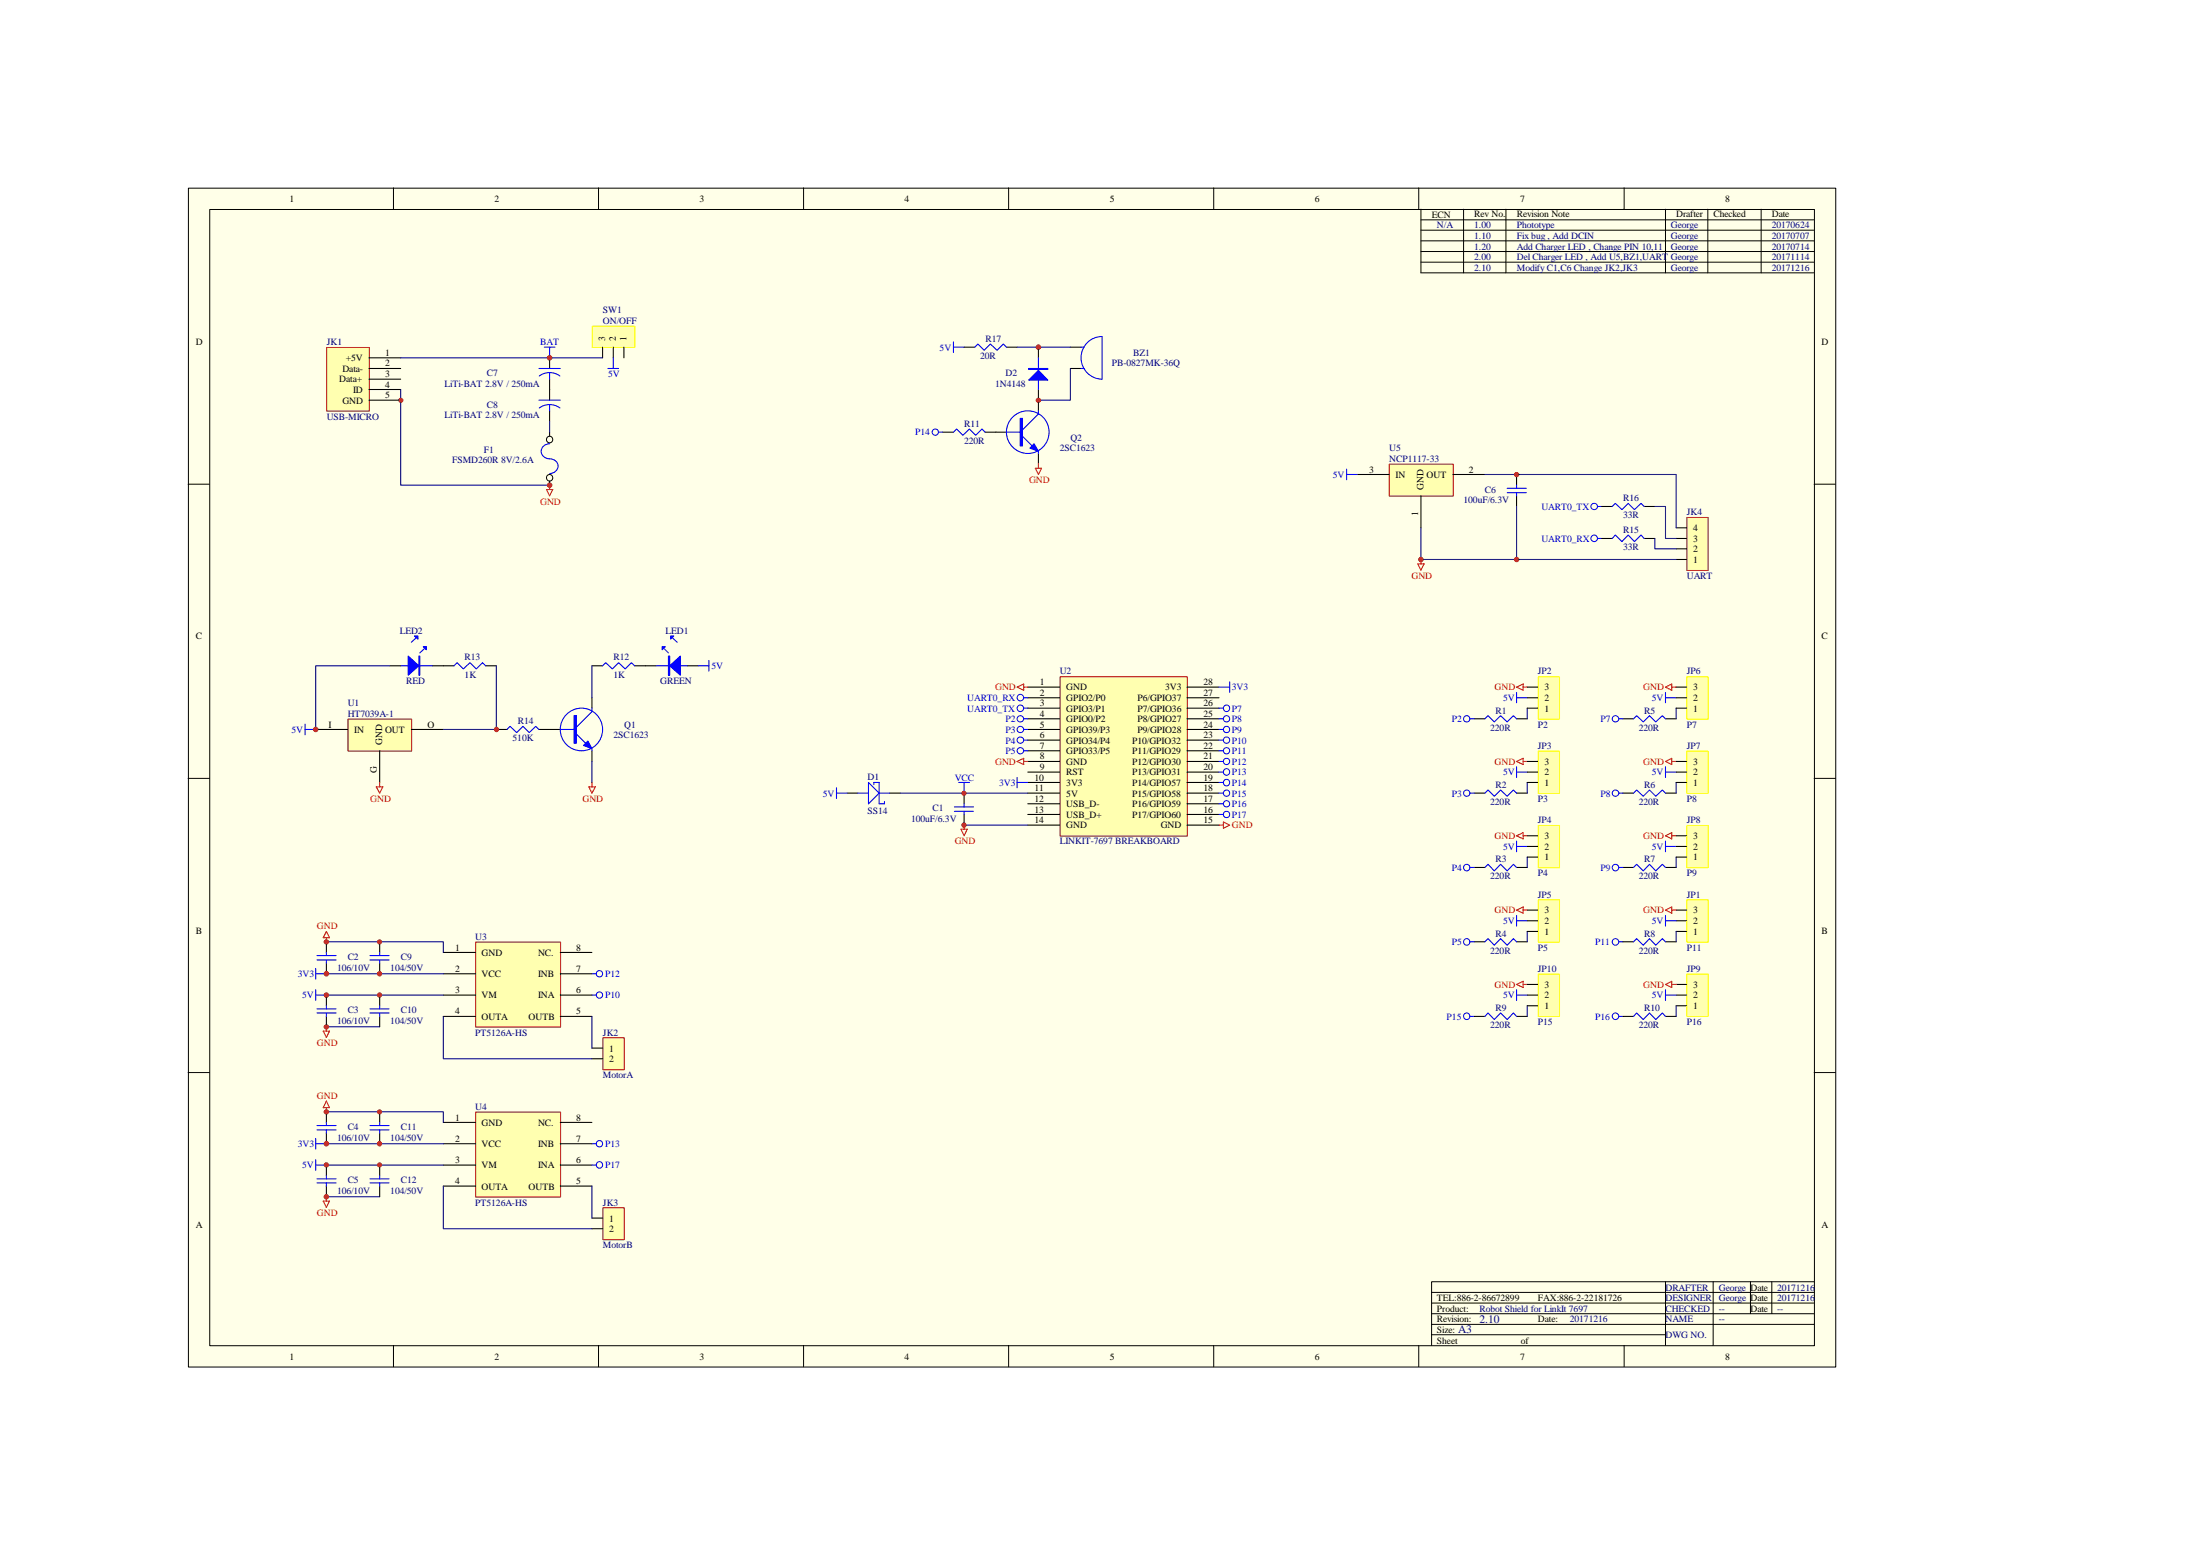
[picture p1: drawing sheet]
<svg xmlns="http://www.w3.org/2000/svg" width="297mm" height="210mm" viewBox="0 0 297 210" stroke-linecap="round" stroke-linejoin="round" font-family="sans-serif">
<path d="M25.4 25.4h222.5v159.1h-222.5z" fill="#ffffe8"/>
<g fill="none" stroke="#000" stroke-width=".14">
<path d="M25.4 25.4h222.5v159.1h-222.5zM28.3 28.3h216.7v153.4h-216.7zM53.1 25.4v2.8M80.8 25.4v2.8M108.5 25.4v2.8M136.2 25.4v2.8M163.9 25.4v2.8M191.6 25.4v2.8M191.9 34h53M191.9 32.5h53M191.9 31.1h53M191.9 29.7h53"/>
<path d="M191.9 28.2v8.6h53M191.9 35.4h53M197.6 28.2v8.6M203.3 28.2v8.6M219.3 25.4v2.8M224.9 28.2v8.6M230.6 28.2v8.6M237.8 28.2v8.6M25.4 65.4h2.9M244.9 65.4h2.9M25.4 105.1h2.9M244.9 105.1h2.9"/>
<path d="M25.4 144.8h2.9M244.9 144.8h2.9M193.3 177.3h31.6v1.5h20M193.3 178.8h31.6v2.8M193.3 174.5h51.6M193.3 175.9h51.6M224.9 173v4.3h11.4M231.3 173v8.6M236.3 173v4.3h8.6M239.2 173v4.3M244.9 173h-51.6v8.6M53.1 181.6v2.9"/>
<path d="M80.8 181.6v2.9M108.5 181.6v2.9M136.2 181.6v2.9M163.9 181.6v2.9M191.6 181.6v2.9M193.3 180.2h31.6M219.3 181.6v2.9"/>
</g>
<path d="M44.2 46.9h5.7v8.6h-5.7z" fill="#ffffb0"/>
<path d="M44.1 46.9h5.8v8.6h-5.8z" fill="none" stroke="#800000" stroke-width=".14"/>
<path d="M49.8 48.3h4.3M49.8 49.7h4.3M49.8 51.2h4.3M49.8 52.6h4.3M49.8 54h4.3" fill="none" stroke="#000" stroke-width=".14"/>
<path d="M227.8 121.5h2.8v5.7h-2.8z" fill="#ffffb0"/>
<path d="M227.7 121.5h2.9v5.7h-2.9z" fill="none" stroke="#ff0" stroke-width=".14"/>
<path d="M199 97h1.5M204.8 97h1.4M226.3 125.7h1.4M226.3 124.3h1.4M226.3 122.9h1.4" fill="none" stroke="#000" stroke-width=".14"/>
<path d="M204.8 92.8l.9-.5v.9zM205.7 92.8h.5" fill="none" stroke="#f00" stroke-width=".14"/>
<g fill="none" stroke="#00f" stroke-width=".14">
<path d="M198.5 97h.5M200.5 97l.4-.4 .9 .9 .8-.9 .9 .9 .8-.9 .5 .4M204.8 93.5v1.4M204.8 94.2h1.4"/>
<circle cx="198" cy="97" r=".43"/>
</g>
<path d="M206.2 95.6v1.4" fill="none" stroke="#000080" stroke-width=".14"/>
<path d="M207.7 91.4h2.9v5.7h-2.9z" fill="#ffffb0"/>
<path d="M207.7 91.4h2.9v5.7h-2.9z" fill="none" stroke="#ff0" stroke-width=".14"/>
<path d="M206.2 95.6h1.4M206.2 94.2h1.4M206.2 92.8h1.4M199 107.1h1.5M204.8 107.1h1.4" fill="none" stroke="#000" stroke-width=".14"/>
<path d="M204.8 102.8l.9-.4v.8zM205.7 102.8h.5" fill="none" stroke="#f00" stroke-width=".14"/>
<g fill="none" stroke="#00f" stroke-width=".14">
<path d="M198.5 107.1h.5M200.5 107.1l.4-.5 .9 .9 .8-.9 .9 .9 .8-.9 .5 .5M204.8 103.5v1.4M204.8 104.2h1.4"/>
<circle cx="198" cy="107.1" r=".43"/>
</g>
<path d="M206.2 105.6v1.5" fill="none" stroke="#000080" stroke-width=".14"/>
<path d="M207.7 101.4h2.9v5.7h-2.9z" fill="#ffffb0"/>
<path d="M207.7 101.4h2.9v5.7h-2.9z" fill="none" stroke="#ff0" stroke-width=".14"/>
<path d="M199 117.1h1.5M204.8 117.1h1.4M206.2 105.6h1.4M206.2 104.2h1.4M206.2 102.8h1.4" fill="none" stroke="#000" stroke-width=".14"/>
<path d="M204.8 112.8l.9-.4v.8zM205.7 112.8h.5" fill="none" stroke="#f00" stroke-width=".14"/>
<g fill="none" stroke="#00f" stroke-width=".14">
<path d="M198.5 117.1h.5M200.5 117.1l.4-.4 .9 .9 .8-.9 .9 .9 .8-.9 .5 .4M204.8 113.5v1.5M204.8 114.3h1.4"/>
<circle cx="198" cy="117.1" r=".44"/>
</g>
<path d="M206.2 115.7v1.4" fill="none" stroke="#000080" stroke-width=".14"/>
<path d="M207.7 111.5h2.9v5.6h-2.9z" fill="#ffffb0"/>
<path d="M207.7 111.4h2.9v5.7h-2.9z" fill="none" stroke="#ff0" stroke-width=".14"/>
<path d="M206.2 115.7h1.4M206.2 114.3h1.4M206.2 112.8h1.4M199 127.1h1.5M204.8 127.1h1.4" fill="none" stroke="#000" stroke-width=".14"/>
<path d="M204.8 122.9l.9-.5v.9zM205.7 122.9h.5" fill="none" stroke="#f00" stroke-width=".14"/>
<g fill="none" stroke="#00f" stroke-width=".14">
<path d="M198.5 127.1h.5M200.5 127.1l.4-.4 .9 .9 .8-.9 .9 .9 .8-.9 .5 .4M204.8 123.6v1.4M204.8 124.3h1.4"/>
<circle cx="198" cy="127.1" r=".44"/>
</g>
<path d="M206.2 125.7v1.4" fill="none" stroke="#000080" stroke-width=".14"/>
<path d="M207.7 121.5h2.9v5.7h-2.9z" fill="#ffffb0"/>
<path d="M207.7 121.5h2.9v5.7h-2.9z" fill="none" stroke="#ff0" stroke-width=".14"/>
<path d="M219.1 97h1.5M224.9 97h1.4M206.2 125.7h1.4M206.2 124.3h1.4M206.2 122.9h1.4" fill="none" stroke="#000" stroke-width=".14"/>
<path d="M224.9 92.8l.8-.5v.9zM225.7 92.8h.6" fill="none" stroke="#f00" stroke-width=".14"/>
<g fill="none" stroke="#00f" stroke-width=".14">
<path d="M220.6 97l.4-.4 .9 .9 .8-.9 .9 .9 .8-.9 .5 .4M224.9 93.5v1.4M224.9 94.2h1.4M218.6 127.1h.5"/>
<circle cx="218.1" cy="127.1" r=".44"/>
</g>
<path d="M226.3 95.6v1.4" fill="none" stroke="#000080" stroke-width=".14"/>
<path d="M227.8 91.4h2.8v5.7h-2.8z" fill="#ffffb0"/>
<path d="M227.7 91.4h2.9v5.7h-2.9z" fill="none" stroke="#ff0" stroke-width=".14"/>
<path d="M226.3 95.6h1.4M226.3 94.2h1.4M226.3 92.8h1.4M219.1 107.1h1.5M224.9 107.1h1.4" fill="none" stroke="#000" stroke-width=".14"/>
<path d="M224.9 102.8l.8-.4v.8zM225.7 102.8h.6" fill="none" stroke="#f00" stroke-width=".14"/>
<g fill="none" stroke="#00f" stroke-width=".14">
<path d="M220.6 107.1l.4-.5 .9 .9 .8-.9 .9 .9 .8-.9 .5 .5M224.9 103.5v1.4M224.9 104.2h1.4M79.9 134.3h.6"/>
<circle cx="80.9" cy="134.3" r=".43"/>
</g>
<path d="M226.3 105.6v1.5" fill="none" stroke="#000080" stroke-width=".14"/>
<path d="M227.8 101.4h2.8v5.7h-2.8z" fill="#ffffb0"/>
<path d="M227.7 101.4h2.9v5.7h-2.9z" fill="none" stroke="#ff0" stroke-width=".14"/>
<path d="M219.1 117.1h1.5M224.9 117.1h1.4M226.3 105.6h1.4M226.3 104.2h1.4M226.3 102.8h1.4" fill="none" stroke="#000" stroke-width=".14"/>
<path d="M224.9 112.8l.8-.4v.8zM225.7 112.8h.6" fill="none" stroke="#f00" stroke-width=".14"/>
<g fill="none" stroke="#00f" stroke-width=".14">
<path d="M220.6 117.1l.4-.4 .9 .9 .8-.9 .9 .9 .8-.9 .5 .4M224.9 113.5v1.5M224.9 114.3h1.4M79.9 131.4h.6"/>
<circle cx="80.9" cy="131.4" r=".43"/>
</g>
<path d="M226.3 115.7v1.4" fill="none" stroke="#000080" stroke-width=".14"/>
<path d="M227.8 111.5h2.8v5.6h-2.8z" fill="#ffffb0"/>
<path d="M227.7 111.4h2.9v5.7h-2.9z" fill="none" stroke="#ff0" stroke-width=".14"/>
<g fill="none" stroke="#000" stroke-width=".14">
<path d="M74.2 48.3v1.4M74.2 51.2v2.8M74.2 55.5v1.4M74.2 58.3v.6M74.2 64.9v.6M114.4 107.1h1.4M120.1 107.1h1.4M130.2 107.1v1.4M130.2 109.9v1.5M226.3 115.7h1.4M226.3 114.3h1.4M226.3 112.8h1.4"/>
<path d="M219.1 127.1h1.5M224.9 127.1h1.4"/>
<circle cx="74.2" cy="59.3" r=".44"/>
<circle cx="74.2" cy="64.5" r=".44"/>
</g>
<path d="M73.8 66.1h.8l-.4 .8zM74.2 65.5v.6M224.9 122.9l.8-.5v.9zM225.7 122.9h.6" fill="none" stroke="#f00" stroke-width=".14"/>
<g fill="none" stroke="#00f" stroke-width=".14">
<path d="M72.8 49.7h2.8M72.8 54h2.8M74.2 59.9a1.02 1.02 0 0 0-1.1 1 1.02 1.02 0 0 0 1.1 1 1 1 0 0 1 1.2 1 1 1 0 0 1-1.2 1M74.2 50.3a2.31 2.31 0 0 1 1.4 .5M74.2 50.3a2.31 2.31 0 0 0-1.4 .5M74.2 54.6a2.31 2.31 0 0 1 1.4 .5M74.2 54.6a2.31 2.31 0 0 0-1.4 .5M74.2 50.3v.9M74.2 54.6v.9M41.2 97.7v1.5M41.2 98.5h1.4M115.8 107.1h1.5"/>
<path d="M117.3 105.6l1.4 1.5-1.4 1.4zM118 105.9v-.3h.7v2.9h.7v-.3M118.7 107.1h1.4M128.9 109.5h2.5M128.9 108.9h2.5M130.2 108.5v.4M130.2 109.5v.4M220.6 127.1l.4-.4 .9 .9 .8-.9 .9 .9 .8-.9 .5 .4M224.9 123.6v1.4M224.9 124.3h1.4M79.9 154.4h.6"/>
<circle cx="80.9" cy="154.4" r=".43"/>
</g>
<path d="M74.2 56.9v1.4M226.3 125.7v1.4" fill="none" stroke="#000080" stroke-width=".14"/>
<path d="M47 97.1h8.6v4.3h-8.6z" fill="#ffffb0"/>
<path d="M47 97.1h8.6v4.3h-8.6z" fill="none" stroke="#800000" stroke-width=".14"/>
<path d="M42.6 98.5h4.3M55.5 98.5h4.4M51.3 101.3v4.3" fill="none" stroke="#000" stroke-width=".14"/>
<path d="M88.6 89.9h4.2M89.7 87.6l.6 .5M90.8 86.1l.6 .6" fill="none" stroke="#00f" stroke-width=".14"/>
<path d="M90.4 89.9l1.5-1.3v2.5z" fill="#00f"/>
<path d="M90.3 88.6h.1v2.5h-.1zM90.4 89.9l1.5-1.3v2.5z" fill="none" stroke="#00f" stroke-width=".14"/>
<path d="M90.3 88.6v2.5" fill="none" stroke="#00f" stroke-width=".17"/>
<path d="M90.5 85.9h.5l-.5 .4z" fill="#00f"/>
<path d="M90.5 85.9h.5l-.5 .4z" fill="none" stroke="#00f" stroke-width=".14"/>
<path d="M89.4 87.3h.4l-.4 .4z" fill="#00f"/>
<path d="M54.1 89.9h4.3M56.1 86.1l-.6 .6M57.3 87.6l-.6 .5M81.4 89.9l.4-.4 .9 .8 .8-.8 .9 .8 .9-.8 .4 .4M89.4 87.3h.4l-.4 .4z" fill="none" stroke="#00f" stroke-width=".14"/>
<path d="M79.9 89.9h1.5M85.7 89.9h2.9M92.8 89.9h1.5" fill="none" stroke="#000" stroke-width=".14"/>
<path d="M50.8 106.2h.9l-.4 .9zM51.3 105.6v.6" fill="none" stroke="#f00" stroke-width=".14"/>
<path d="M55.1 88.6l1.5 1.3-1.5 1.2z" fill="#00f"/>
<path d="M55.1 88.6l1.5 1.3-1.5 1.2zM56.6 88.6h.1v2.5h-.1zM56.6 88.6v2.5" fill="none" stroke="#00f" stroke-width=".14"/>
<path d="M56 85.9h.4v.4z" fill="#00f"/>
<path d="M56 85.9h.4v.4z" fill="none" stroke="#00f" stroke-width=".14"/>
<path d="M57.1 87.3h.5v.4z" fill="#00f"/>
<path d="M57.1 87.3h.5v.4zM61.3 89.9l.4-.4 .9 .8 .9-.8 .8 .8 .8-.8 .5 .4M68.4 98.5l.5-.5 .9 .9 .8-.9 .9 .9 .8-.9 .5 .5M75.6 98.5h2.2M77.5 96.6h.3v3.7h-.3zM77.8 99.1l1.3 1.2M79.9 95.6v.5l-2.1 2.1M79.9 101v.3" fill="none" stroke="#00f" stroke-width=".14"/>
<path d="M52.7 89.9h1.4M58.4 89.9h2.9M65.6 89.9h1.4M67 98.5h1.4M72.8 98.5h2.8M79.9 94.2v1.4M79.9 101.3v1.5" fill="none" stroke="#000" stroke-width=".14"/>
<path d="M77.7 96.6v3.7" fill="none" stroke="#00f" stroke-width=".3"/>
<path d="M78.8 100.6l.6-.6 .5 1z" fill="#00f"/>
<g fill="none" stroke="#00f" stroke-width=".14">
<path d="M94.3 89.9h1.4M95.7 89.2v1.4M79.4 100l.5 1-1.1-.4z"/>
<circle cx="78.5" cy="98.5" r="2.87"/>
</g>
<path d="M52.7 89.9h-10.1v8.6M67 89.9v8.6h-7.1M79.9 89.9v4.3M79.9 102.8v2.8" fill="none" stroke="#000080" stroke-width=".14"/>
<path d="M79.5 106.2h.9l-.5 .9zM79.9 105.6v.6" fill="none" stroke="#f00" stroke-width=".14"/>
<path d="M143.2 91.4h17.1v21.5h-17.1z" fill="#ffffb0"/>
<path d="M143.1 91.4h17.2v21.5h-17.2z" fill="none" stroke="#800000" stroke-width=".14"/>
<g fill="none" stroke="#000" stroke-width=".14">
<path d="M138.8 92.8h4.3M138.8 94.2h4.3M138.8 95.6h4.3M138.8 97h4.3M138.8 98.5h4.3M138.8 99.9h4.3M160.3 92.8h4.3M160.3 94.2h4.3M160.3 95.6h4.3M160.3 97h4.3M160.3 98.5h4.3M160.3 99.9h4.3"/>
<path d="M138.8 101.3h4.3M138.8 102.8h4.3M138.8 104.2h4.3M138.8 105.6h4.3M138.8 107.1h4.3M138.8 108.5h4.3M138.8 109.9h4.3M138.8 111.4h4.3M160.3 101.3h4.3M160.3 102.8h4.3M160.3 104.2h4.3M160.3 105.6h4.3"/>
<path d="M160.3 107.1h4.3M160.3 108.5h4.3M160.3 109.9h4.3M160.3 111.4h4.3"/>
</g>
<path d="M64.3 127.2h11.4v11.4h-11.4z" fill="#ffffb0"/>
<path d="M64.2 127.2h11.5v11.4h-11.5z" fill="none" stroke="#800000" stroke-width=".14"/>
<g fill="none" stroke="#000" stroke-width=".14">
<path d="M44.1 127.1v1.5M44.1 130v1.4M44.1 134.3v1.5M44.1 137.2v1.4M51.3 127.1v1.5M51.3 130v1.4M51.3 134.3v1.5M51.3 137.2v1.4M59.9 128.6h4.3M59.9 131.4h4.3M59.9 134.3h4.3M59.9 137.2h4.3"/>
<path d="M75.6 128.6h4.3M75.6 131.4h4.3M75.6 134.3h4.3M75.6 137.2h4.3"/>
</g>
<g fill="none" stroke="#00f" stroke-width=".14">
<path d="M42.6 130.7v1.5M42.6 133.6v1.4M42.6 131.4h1.5M42.6 134.3h1.5M42.8 129.6h2.6M42.8 129h2.6M42.8 136.7h2.6M42.8 136.2h2.6M44.1 128.6v.4M44.1 129.6v.4M44.1 135.8v.4M44.1 136.7v.5"/>
<path d="M50 129.6h2.5M50 129h2.5M50 136.7h2.5M50 136.2h2.5M51.3 128.6v.4M51.3 129.6v.4M51.3 135.8v.4M51.3 136.7v.5M198.5 137.2h.5"/>
<circle cx="198" cy="137.2" r=".44"/>
</g>
<path d="M43.6 139.2h.9l-.4 .8zM44.1 125.7l.4 .9h-.9zM44.1 126.6v.5M44.1 138.6v.6" fill="none" stroke="#f00" stroke-width=".14"/>
<path d="M44.1 127.1h15.8v1.5M44.1 131.4h15.8M44.1 134.3h15.8M44.1 138.6h7.2" fill="none" stroke="#000080" stroke-width=".14"/>
<path d="M81.4 140.1h2.9v4.3h-2.9z" fill="#ffffb0"/>
<path d="M81.4 140.1h2.9v4.3h-2.9z" fill="none" stroke="#800000" stroke-width=".14"/>
<path d="M79.9 141.5h1.5M79.9 142.9h1.5" fill="none" stroke="#000" stroke-width=".14"/>
<path d="M59.9 137.2v5.7h20M79.9 137.2v4.3" fill="none" stroke="#000080" stroke-width=".14"/>
<path d="M64.3 150.2h11.4v11.4h-11.4z" fill="#ffffb0"/>
<path d="M64.2 150.1h11.5v11.5h-11.5z" fill="none" stroke="#800000" stroke-width=".14"/>
<g fill="none" stroke="#000" stroke-width=".14">
<path d="M44.1 150.1v1.4M44.1 153v1.4M44.1 157.3v1.4M51.3 150.1v1.4M51.3 153v1.4M51.3 157.3v1.4M59.9 151.5h4.3M59.9 154.4h4.3M59.9 157.3h4.3M75.6 151.5h4.3M75.6 154.4h4.3M75.6 157.3h4.3"/>
<path d="M44.1 160.1v1.4M51.3 160.1v1.4M59.9 160.1h4.3M75.6 160.1h4.3"/>
</g>
<g fill="none" stroke="#00f" stroke-width=".14">
<path d="M218.6 137.2h.5M42.6 153.7v1.4M42.6 156.5v1.5M42.6 154.4h1.5M42.6 157.3h1.5M42.8 152.5h2.6M42.8 151.9h2.6M42.8 159.7h2.6M42.8 159.1h2.6M44.1 151.5v.4M44.1 152.5v.5M44.1 158.7v.4"/>
<path d="M44.1 159.7v.4M50 152.5h2.5M50 151.9h2.5M50 159.7h2.5M50 159.1h2.5M51.3 151.5v.4M51.3 152.5v.5M51.3 158.7v.4M51.3 159.7v.4M79.9 157.3h.6"/>
<circle cx="218.1" cy="137.2" r=".44"/>
<circle cx="80.9" cy="157.2" r=".44"/>
</g>
<path d="M44.1 148.6l.4 .9h-.9zM44.1 149.5v.6M43.6 162.1h.9l-.4 .9zM44.1 161.5v.6" fill="none" stroke="#f00" stroke-width=".14"/>
<path d="M44.1 150.1h15.8v1.4M44.1 154.4h15.8M44.1 157.3h15.8M44.1 161.5h7.2" fill="none" stroke="#000080" stroke-width=".14"/>
<path d="M81.4 163.1h2.9v4.2h-2.9z" fill="#ffffb0"/>
<path d="M81.4 163h2.9v4.3h-2.9z" fill="none" stroke="#800000" stroke-width=".14"/>
<path d="M79.9 164.4h1.5M79.9 165.9h1.5" fill="none" stroke="#000" stroke-width=".14"/>
<path d="M59.9 160.1v5.8h20M79.9 160.1v4.3" fill="none" stroke="#000080" stroke-width=".14"/>
<path d="M80 44.1h5.7v2.8h-5.7z" fill="#ffffb0"/>
<path d="M80 44h5.7v2.9h-5.7z" fill="none" stroke="#ff0" stroke-width=".14"/>
<path d="M81.4 46.9v1.4M82.8 46.9v1.4M84.2 46.9v1.4" fill="none" stroke="#000" stroke-width=".14"/>
<circle cx="44.1" cy="127.1" r=".29" fill="#800000"/>
<circle cx="44.1" cy="127.1" r=".29" fill="none" stroke="#800000" stroke-width=".14"/>
<circle cx="44.1" cy="131.4" r=".3" fill="#800000"/>
<circle cx="44.1" cy="131.4" r=".3" fill="none" stroke="#800000" stroke-width=".14"/>
<circle cx="51.2" cy="127.1" r=".27" fill="#800000"/>
<circle cx="51.2" cy="127.1" r=".27" fill="none" stroke="#800000" stroke-width=".14"/>
<circle cx="51.2" cy="131.4" r=".28" fill="#800000"/>
<circle cx="51.2" cy="131.4" r=".28" fill="none" stroke="#800000" stroke-width=".14"/>
<circle cx="44.1" cy="134.3" r=".3" fill="#800000"/>
<circle cx="44.1" cy="134.3" r=".3" fill="none" stroke="#800000" stroke-width=".14"/>
<circle cx="44.1" cy="138.6" r=".29" fill="#800000"/>
<circle cx="44.1" cy="138.6" r=".29" fill="none" stroke="#800000" stroke-width=".14"/>
<circle cx="51.2" cy="134.3" r=".28" fill="#800000"/>
<circle cx="51.2" cy="134.3" r=".28" fill="none" stroke="#800000" stroke-width=".14"/>
<circle cx="44.1" cy="150.1" r=".29" fill="#800000"/>
<circle cx="44.1" cy="150.1" r=".29" fill="none" stroke="#800000" stroke-width=".14"/>
<circle cx="44.1" cy="154.4" r=".3" fill="#800000"/>
<circle cx="44.1" cy="154.4" r=".3" fill="none" stroke="#800000" stroke-width=".14"/>
<circle cx="51.2" cy="150.1" r=".27" fill="#800000"/>
<circle cx="51.2" cy="150.1" r=".27" fill="none" stroke="#800000" stroke-width=".14"/>
<circle cx="51.2" cy="154.4" r=".28" fill="#800000"/>
<circle cx="51.2" cy="154.4" r=".28" fill="none" stroke="#800000" stroke-width=".14"/>
<circle cx="44.1" cy="157.2" r=".29" fill="#800000"/>
<circle cx="44.1" cy="157.2" r=".29" fill="none" stroke="#800000" stroke-width=".14"/>
<circle cx="44.1" cy="161.5" r=".3" fill="#800000"/>
<circle cx="44.1" cy="161.5" r=".3" fill="none" stroke="#800000" stroke-width=".14"/>
<circle cx="51.2" cy="157.2" r=".28" fill="#800000"/>
<circle cx="51.2" cy="157.2" r=".28" fill="none" stroke="#800000" stroke-width=".14"/>
<path d="M54.1 52.6v12.9h20.1M54.1 48.3h27.3" fill="none" stroke="#000080" stroke-width=".14"/>
<path d="M73.5 46.9h1.4M74.2 46.9v1.4M82.1 49.7h1.4M82.8 48.3v1.4" fill="none" stroke="#00f" stroke-width=".14"/>
<circle cx="42.6" cy="98.5" r=".3" fill="#800000"/>
<circle cx="42.6" cy="98.5" r=".3" fill="none" stroke="#800000" stroke-width=".14"/>
<circle cx="67" cy="98.5" r=".29" fill="#800000"/>
<circle cx="67" cy="98.5" r=".29" fill="none" stroke="#800000" stroke-width=".14"/>
<path d="M227.8 69.9h2.8v7.1h-2.8z" fill="#ffffb0"/>
<path d="M227.7 69.8h2.9v7.2h-2.9z" fill="none" stroke="#800000" stroke-width=".14"/>
<path d="M226.3 75.5h1.4M226.3 74.1h1.4M226.3 72.7h1.4M226.3 71.2h1.4" fill="none" stroke="#000" stroke-width=".14"/>
<g fill="none" stroke="#00f" stroke-width=".14">
<path d="M215.7 68.4h.5M215.7 72.7h.5M138.2 97h.6M138.2 98.5h.6M138.2 99.9h.6M164.6 97h.6M164.6 98.5h.6M164.6 99.9h.6M164.6 92.8h1.4M164.6 95.6h.6M166 92v1.5M218.6 97h.5"/>
<path d="M129.5 105.6h1.4M130.2 105.6v1.5M137.3 104.9v1.4M137.3 105.6h1.5M138.2 101.3h.6M164.6 101.3h.6M164.6 102.8h.6M164.6 104.2h.6M164.6 105.6h.6M164.6 108.5h.6M164.6 107.1h.6M164.6 109.9h.6"/>
<path d="M218.6 107.1h.5M218.6 117.1h.5"/>
<circle cx="215.2" cy="72.7" r=".44"/>
<circle cx="215.3" cy="68.4" r=".43"/>
<circle cx="137.8" cy="99.9" r=".44"/>
<circle cx="137.8" cy="98.5" r=".43"/>
<circle cx="137.8" cy="97" r=".43"/>
<circle cx="165.6" cy="95.6" r=".44"/>
<circle cx="165.6" cy="99.9" r=".43"/>
<circle cx="165.6" cy="98.5" r=".43"/>
<circle cx="165.6" cy="97" r=".43"/>
<circle cx="218.1" cy="97" r=".43"/>
<circle cx="137.8" cy="101.3" r=".43"/>
<circle cx="165.6" cy="104.2" r=".44"/>
<circle cx="165.6" cy="105.6" r=".44"/>
<circle cx="165.6" cy="109.9" r=".43"/>
<circle cx="165.6" cy="107.1" r=".43"/>
<circle cx="165.6" cy="101.3" r=".43"/>
<circle cx="165.6" cy="108.5" r=".43"/>
<circle cx="165.6" cy="102.8" r=".43"/>
<circle cx="218.1" cy="117.1" r=".44"/>
<circle cx="218.1" cy="107.1" r=".43"/>
</g>
<path d="M137.3 92.8l.9-.5v.9zM138.2 92.8h.6M129.7 111.9h.9l-.4 .9zM130.2 111.4v.5M137.3 102.8l.9-.4v.8zM138.2 102.8h.6M164.6 111.4h.6M165.2 111l.8 .4-.8 .4z" fill="none" stroke="#f00" stroke-width=".14"/>
<path d="M191.9 71.2v4.3h34.4M121.5 107.1h17.3M130.2 111.4h8.6" fill="none" stroke="#000080" stroke-width=".14"/>
<path d="M227.8 131.5h2.8v5.7h-2.8z" fill="#ffffb0"/>
<path d="M227.7 131.5h2.9v5.7h-2.9z" fill="none" stroke="#ff0" stroke-width=".14"/>
<path d="M199 137.2h1.5M204.8 137.2h1.4M226.3 135.8h1.4M226.3 134.3h1.4M226.3 132.9h1.4" fill="none" stroke="#000" stroke-width=".14"/>
<path d="M204.8 132.9l.9-.4v.8zM205.7 132.9h.5" fill="none" stroke="#f00" stroke-width=".14"/>
<path d="M200.5 137.2l.4-.5 .9 .9 .8-.9 .9 .9 .8-.9 .5 .5M204.8 133.6v1.4M204.8 134.3h1.4" fill="none" stroke="#00f" stroke-width=".14"/>
<path d="M206.2 135.8v1.4" fill="none" stroke="#000080" stroke-width=".14"/>
<path d="M207.7 131.5h2.9v5.7h-2.9z" fill="#ffffb0"/>
<path d="M207.7 131.5h2.9v5.7h-2.9z" fill="none" stroke="#ff0" stroke-width=".14"/>
<path d="M204.8 64.1v1.4M204.8 66.9v1.5M206.2 135.8h1.4M206.2 134.3h1.4M206.2 132.9h1.4M219.1 137.2h1.5M224.9 137.2h1.4" fill="none" stroke="#000" stroke-width=".14"/>
<path d="M191.4 76.1h.9l-.4 .9zM191.9 75.5v.6M224.9 132.9l.8-.4v.8zM225.7 132.9h.6" fill="none" stroke="#f00" stroke-width=".14"/>
<g fill="none" stroke="#00f" stroke-width=".14">
<path d="M203.5 66.5h2.6M203.5 65.9h2.6M204.8 65.5v.4M204.8 66.5v.4M138.2 95.6h.6M138.2 94.2h.6M112.9 106.3v1.5M112.9 107.1h1.5M220.6 137.2l.4-.5 .9 .9 .8-.9 .9 .9 .8-.9 .5 .5M224.9 133.6v1.4M224.9 134.3h1.4"/>
<circle cx="137.8" cy="95.6" r=".44"/>
<circle cx="137.8" cy="94.2" r=".44"/>
</g>
<path d="M226.3 135.8v1.4" fill="none" stroke="#000080" stroke-width=".14"/>
<circle cx="54.1" cy="54" r=".28" fill="#800000"/>
<circle cx="54.1" cy="54" r=".28" fill="none" stroke="#800000" stroke-width=".14"/>
<circle cx="74.2" cy="65.5" r=".3" fill="#800000"/>
<circle cx="74.2" cy="65.5" r=".3" fill="none" stroke="#800000" stroke-width=".14"/>
<path d="M134.4 58.3h1.5M140.2 54v1.5M144.5 46.9h1.5M144.5 49.7h1.5M140.2 61.2v1.4M216.2 72.7h1.5M216.2 68.4h1.5M222 72.7h1.4M222 68.4h1.4" fill="none" stroke="#000" stroke-width=".14"/>
<g fill="none" stroke="#00f" stroke-width=".14">
<path d="M126.7 58.3h.6M128.7 46.9h1.5M128.7 46.1v1.5M135.9 58.3h2.1M137.7 56.5h.3v3.7h-.3zM138 58.9l1.4 1.3M140.2 55.5v.4l-2.2 2.1M146 49.7h.4M146 46.9h.4M147 46l.6-.3 .5-.2 .7-.1v5.8a2.89 2.89 0 0 1-2.7-2 2.89 2.89 0 0 1 .9-3.2zM140.2 60.9v.3M217.7 72.7l.4-.5 .9 .9 .8-.9 .9 .9 .9-.9 .4 .5"/>
<path d="M217.7 68.4l.4-.5 .9 .9 .8-.9 .9 .9 .9-.9 .4 .5"/>
<circle cx="126.3" cy="58.3" r=".42"/>
</g>
<path d="M223.4 72.7v1.4h2.9M223.4 68.4h1.5v4.3h1.4" fill="none" stroke="#000080" stroke-width=".14"/>
<path d="M137.9 56.5v3.7" fill="none" stroke="#00f" stroke-width=".3"/>
<path d="M139.6 59.9l.6 1-1.1-.4z" fill="#00f"/>
<g fill="none" stroke="#00f" stroke-width=".14">
<path d="M138.9 49.7h2.6v.2h-2.6zM138.9 49.8h2.6M139.6 59.9l.6 1-1.1-.4zM140.2 48.3v4.3"/>
<circle cx="138.8" cy="58.3" r="2.87"/>
</g>
<path d="M140.2 46.9v1.4M140.2 52.6v1.4" fill="none" stroke="#000" stroke-width=".14"/>
<path d="M138.9 51.3l1.3-1.3 1.3 1.3z" fill="#00f"/>
<path d="M128.7 58.3l.5-.4 .8 .9 .9-.9 .8 .9 .9-.9 .4 .4M131.6 46.9l.4-.5 .9 .9 .8-.9 .9 .9 .9-.9 .4 .5M138.9 51.3l1.3-1.3 1.3 1.3z" fill="none" stroke="#00f" stroke-width=".14"/>
<path d="M127.3 58.3h1.4M130.2 46.9h1.4M133 58.3h1.4M135.9 46.9h1.4" fill="none" stroke="#000" stroke-width=".14"/>
<path d="M139.8 63.2h.8l-.4 .9zM140.2 62.6v.6" fill="none" stroke="#f00" stroke-width=".14"/>
<path d="M137.3 46.9h7.2M144.5 49.7v4.3h-4.3" fill="none" stroke="#000080" stroke-width=".14"/>
<circle cx="140.2" cy="54" r=".29" fill="#800000"/>
<circle cx="140.2" cy="54" r=".29" fill="none" stroke="#800000" stroke-width=".14"/>
<circle cx="140.2" cy="46.9" r=".3" fill="#800000"/>
<circle cx="140.2" cy="46.9" r=".3" fill="none" stroke="#800000" stroke-width=".14"/>
<path d="M187.6 62.7h8.6v4.3h-8.6z" fill="#ffffb0"/>
<path d="M187.6 62.7h8.6v4.3h-8.6z" fill="none" stroke="#800000" stroke-width=".14"/>
<path d="M183.3 64.1h4.2M191.9 66.9v4.3M196.2 64.1h4.3" fill="none" stroke="#000" stroke-width=".14"/>
<path d="M181.8 63.3v1.5M181.8 64.1h1.5" fill="none" stroke="#00f" stroke-width=".14"/>
<path d="M204.8 68.4v7.1" fill="none" stroke="#000080" stroke-width=".14"/>
<circle cx="191.9" cy="75.5" r=".3" fill="#800000"/>
<circle cx="191.9" cy="75.5" r=".3" fill="none" stroke="#800000" stroke-width=".14"/>
<circle cx="204.8" cy="75.5" r=".3" fill="#800000"/>
<circle cx="204.8" cy="75.5" r=".3" fill="none" stroke="#800000" stroke-width=".14"/>
<path d="M200.5 64.1h25.8v7.1" fill="none" stroke="#000080" stroke-width=".14"/>
<circle cx="204.8" cy="64.1" r=".29" fill="#800000"/>
<circle cx="204.8" cy="64.1" r=".29" fill="none" stroke="#800000" stroke-width=".14"/>
<circle cx="74.2" cy="48.3" r=".3" fill="#800000"/>
<circle cx="74.2" cy="48.3" r=".3" fill="none" stroke="#800000" stroke-width=".14"/>
<circle cx="130.2" cy="107.1" r=".27" fill="#800000"/>
<circle cx="130.2" cy="107.1" r=".27" fill="none" stroke="#800000" stroke-width=".14"/>
<circle cx="130.1" cy="111.4" r=".28" fill="#800000"/>
<circle cx="130.1" cy="111.4" r=".28" fill="none" stroke="#800000" stroke-width=".14"/>
<g font-size="1.6" fill="#000080">
<text x="199.8" y="178.6">2.10</text>
<text x="196.9" y="180">A3</text>
</g>
<g font-size="1.3">
<text x="39.1" y="27.2">1</text>
<text x="66.8" y="27.2">2</text>
<text x="94.4" y="27.2">3</text>
<text x="122.1" y="27.2">4</text>
<text x="149.9" y="27.2">5</text>
<text x="177.5" y="27.2">6</text>
<text x="193.3" y="29.4">ECN</text>
<text x="199" y="29.3">Rev No.</text>
<text x="204.8" y="29.3">Revision Note</text>
<text x="205.2" y="27.2">7</text>
<text x="226.3" y="29.3">Drafter</text>
<text x="231.3" y="29.3">Checked</text>
<text x="232.9" y="27.2">8</text>
<text x="239.2" y="29.3">Date</text>
<text x="26.5" y="46.6">D</text>
<text x="81.7" y="46" transform="rotate(-90 81.7 46)">3</text>
<text x="83.1" y="46" transform="rotate(-90 83.1 46)">2</text>
<text x="84.6" y="46" transform="rotate(-90 84.6 46)">1</text>
<text x="246" y="46.6">D</text>
<text x="45.8" y="51.6">Data+</text>
<text x="46.2" y="50.2">Data-</text>
<text x="46.7" y="48.7">+5V</text>
<text x="47.7" y="53">ID</text>
<text x="52" y="50.9">3</text>
<text x="52" y="49.4">2</text>
<text x="52" y="53.8">5</text>
<text x="52" y="48">1</text>
<text x="52" y="52.3">4</text>
<text x="46.2" y="54.5">GND</text>
<text x="184.9" y="63.8">3</text>
<text x="188.4" y="64.5">IN</text>
<text x="192.6" y="64.5">OUT</text>
<text x="198.3" y="63.8">2</text>
<text x="191.5" y="69.7" transform="rotate(-90 191.5 69.7)">1</text>
<text x="192.2" y="66.1" transform="rotate(-90 192.2 66.1)">GND</text>
<text x="228.6" y="71.7">4</text>
<text x="228.6" y="76">1</text>
<text x="228.6" y="74.5">2</text>
<text x="228.6" y="73.1">3</text>
<text x="26.5" y="86.3">C</text>
<text x="246" y="86.3">C</text>
<text x="140.4" y="92.5">1</text>
<text x="140.4" y="93.9">2</text>
<text x="140.4" y="95.3">3</text>
<text x="144" y="93.2">GND</text>
<text x="144" y="94.6">GPIO2/P0</text>
<text x="153.6" y="94.6">P6/GPIO37</text>
<text x="157.3" y="93.2">3V3</text>
<text x="162.5" y="95.3">26</text>
<text x="162.5" y="93.9">27</text>
<text x="162.5" y="92.5">28</text>
<text x="208.5" y="94.6">2</text>
<text x="208.5" y="93.2">3</text>
<text x="228.6" y="94.6">2</text>
<text x="228.6" y="93.2">3</text>
<text x="44.4" y="98.2">I</text>
<text x="47.8" y="98.9">IN</text>
<text x="51.6" y="100.5" transform="rotate(-90 51.6 100.5)">GND</text>
<text x="52" y="98.9">OUT</text>
<text x="57.7" y="98.2">O</text>
<text x="140.4" y="96.8">4</text>
<text x="140.4" y="98.2">5</text>
<text x="140.4" y="99.7">6</text>
<text x="140.4" y="101">7</text>
<text x="144" y="96.1">GPIO3/P1</text>
<text x="144" y="97.5">GPIO0/P2</text>
<text x="144" y="98.9">GPIO39/P3</text>
<text x="144" y="100.4">GPIO34/P4</text>
<text x="144" y="101.8">GPIO33/P5</text>
<text x="152.9" y="101.8">P11/GPIO29</text>
<text x="152.9" y="100.4">P10/GPIO32</text>
<text x="153.6" y="98.9">P9/GPIO28</text>
<text x="153.6" y="97.5">P8/GPIO27</text>
<text x="153.6" y="96.1">P7/GPIO36</text>
<text x="162.5" y="98.2">24</text>
<text x="162.5" y="96.8">25</text>
<text x="162.5" y="101">22</text>
<text x="162.5" y="99.7">23</text>
<text x="208.5" y="96.1">1</text>
<text x="228.6" y="96.1">1</text>
<text x="50.9" y="104.4" transform="rotate(-90 50.9 104.4)">G</text>
<text x="139.7" y="105.4">10</text>
<text x="139.7" y="106.8">11</text>
<text x="140.4" y="102.5">8</text>
<text x="140.4" y="103.9">9</text>
<text x="144" y="103.2">GND</text>
<text x="144" y="104.6">RST</text>
<text x="144" y="106.1">3V3</text>
<text x="144" y="107.5">5V</text>
<text x="152.9" y="107.5">P15/GPIO58</text>
<text x="152.9" y="106.1">P14/GPIO57</text>
<text x="152.9" y="104.6">P13/GPIO31</text>
<text x="152.9" y="103.2">P12/GPIO30</text>
<text x="162.5" y="106.8">18</text>
<text x="162.5" y="105.4">19</text>
<text x="162.5" y="103.9">20</text>
<text x="162.5" y="102.5">21</text>
<text x="208.5" y="106.1">1</text>
<text x="208.5" y="104.6">2</text>
<text x="208.5" y="103.2">3</text>
<text x="228.6" y="106.1">1</text>
<text x="228.6" y="104.6">2</text>
<text x="228.6" y="103.2">3</text>
<text x="139.7" y="108.2">12</text>
<text x="139.7" y="109.7">13</text>
<text x="139.7" y="111.1">14</text>
<text x="144" y="109">USB_D-</text>
<text x="144" y="110.4">USB_D+</text>
<text x="144" y="111.8">GND</text>
<text x="152.9" y="110.4">P17/GPIO60</text>
<text x="152.9" y="109">P16/GPIO59</text>
<text x="156.7" y="111.8">GND</text>
<text x="162.5" y="111.1">15</text>
<text x="162.5" y="109.7">16</text>
<text x="162.5" y="108.2">17</text>
<text x="208.5" y="113.2">3</text>
<text x="228.6" y="113.2">3</text>
<text x="208.5" y="116.1">1</text>
<text x="208.5" y="114.7">2</text>
<text x="228.6" y="116.1">1</text>
<text x="228.6" y="114.7">2</text>
<text x="208.5" y="124.7">2</text>
<text x="208.5" y="123.3">3</text>
<text x="228.6" y="124.7">2</text>
<text x="228.6" y="123.3">3</text>
<text x="26.5" y="126">B</text>
<text x="61.5" y="128.3">1</text>
<text x="61.5" y="131.2">2</text>
<text x="65" y="129">GND</text>
<text x="65" y="131.9">VCC</text>
<text x="72.6" y="131.9">INB</text>
<text x="72.6" y="129">NC.</text>
<text x="77.8" y="131.2">7</text>
<text x="77.8" y="128.3">8</text>
<text x="208.5" y="126.2">1</text>
<text x="228.6" y="126.2">1</text>
<text x="246" y="126">B</text>
<text x="61.5" y="134">3</text>
<text x="61.5" y="136.9">4</text>
<text x="65" y="134.7">VM</text>
<text x="65" y="137.6">OUTA</text>
<text x="71.4" y="137.6">OUTB</text>
<text x="72.6" y="134.7">INA</text>
<text x="77.8" y="134">6</text>
<text x="77.8" y="136.9">5</text>
<text x="208.5" y="136.2">1</text>
<text x="208.5" y="134.7">2</text>
<text x="208.5" y="133.3">3</text>
<text x="228.6" y="136.2">1</text>
<text x="228.6" y="134.7">2</text>
<text x="228.6" y="133.3">3</text>
<text x="82.3" y="141.9">1</text>
<text x="82.3" y="143.4">2</text>
<text x="61.5" y="151.3">1</text>
<text x="61.5" y="154.1">2</text>
<text x="65" y="152">GND</text>
<text x="65" y="154.8">VCC</text>
<text x="72.6" y="154.8">INB</text>
<text x="72.6" y="152">NC.</text>
<text x="77.8" y="154.1">7</text>
<text x="77.8" y="151.3">8</text>
<text x="61.5" y="157">3</text>
<text x="61.5" y="159.9">4</text>
<text x="65" y="157.7">VM</text>
<text x="65" y="160.6">OUTA</text>
<text x="71.4" y="160.6">OUTB</text>
<text x="72.6" y="157.7">INA</text>
<text x="77.8" y="157">6</text>
<text x="77.8" y="159.9">5</text>
<text x="26.5" y="165.7">A</text>
<text x="82.3" y="164.9">1</text>
<text x="82.3" y="166.3">2</text>
<text x="246" y="165.7">A</text>
<text x="194" y="179.9">Size:</text>
<text x="194" y="178.5">Revision:</text>
<text x="194" y="175.6">TEL:886-2-86672899</text>
<text x="194" y="177">Product:</text>
<text x="207.6" y="178.5">Date:</text>
<text x="207.6" y="175.6">FAX:886-2-22181726</text>
<text x="236.3" y="174.2">Date</text>
<text x="236.3" y="175.6">Date</text>
<text x="236.3" y="177">Date</text>
<text x="39.1" y="183.5">1</text>
<text x="66.8" y="183.5">2</text>
<text x="94.4" y="183.5">3</text>
<text x="122.1" y="183.5">4</text>
<text x="149.9" y="183.5">5</text>
<text x="177.5" y="183.5">6</text>
<text x="194" y="181.4">Sheet</text>
<text x="205.2" y="183.5">7</text>
<text x="205.4" y="181.4">of</text>
<text x="232.9" y="183.5">8</text>
</g>
<g font-size="1.3" fill="#000080">
<text x="194" y="30.8">N/A</text>
<text x="199" y="32.3">1.10</text>
<text x="199" y="33.7">1.20</text>
<text x="199" y="35.1">2.00</text>
<text x="199" y="30.8">1.00</text>
<text x="204.8" y="32.3">Fix bug , Add DCIN</text>
<text x="204.8" y="33.7">Add Charger LED , Change PIN 10,11</text>
<text x="204.8" y="35.1">Del Charger LED , Add U5,BZ1,UART George</text>
<text x="204.8" y="30.8">Phototype</text>
<text x="225.6" y="32.3">George</text>
<text x="225.6" y="33.7">George</text>
<text x="225.6" y="30.8">George</text>
<text x="239.2" y="32.3">20170707</text>
<text x="239.2" y="30.8">20170624</text>
<text x="239.2" y="35.1">20171114</text>
<text x="239.2" y="33.7">20170714</text>
<text x="199" y="36.6">2.10</text>
<text x="204.8" y="36.6">Modify C1,C6 Change JK2,JK3</text>
<text x="225.6" y="36.6">George</text>
<text x="239.2" y="36.6">20171216</text>
<text x="44.1" y="46.6">JK1</text>
<text x="81.4" y="42.3">SW1</text>
<text x="81.4" y="43.7">ON/OFF</text>
<text x="133.1" y="46.1">R17</text>
<text x="60" y="52.2">LiTi-BAT 2.8V / 250mA</text>
<text x="65.7" y="50.8">C7</text>
<text x="132.3" y="48.5">20R</text>
<text x="134.4" y="52.2">1N4148</text>
<text x="135.8" y="50.8">D2</text>
<text x="150.1" y="49.4">PB-0827MK-36Q</text>
<text x="153" y="48">BZ1</text>
<text x="44.1" y="56.6">USB-MICRO</text>
<text x="60" y="56.5">LiTi-BAT 2.8V / 250mA</text>
<text x="65.7" y="55">C8</text>
<text x="130.2" y="57.6">R11</text>
<text x="130.2" y="59.9">220R</text>
<text x="144.5" y="59.5">Q2</text>
<text x="61" y="62.5">FSMD260R 8V/2.6A</text>
<text x="65.3" y="61.1">F1</text>
<text x="143.1" y="60.9">2SC1623</text>
<text x="187.6" y="60.9">U5</text>
<text x="187.6" y="62.4">NCP1117-33</text>
<text x="197.6" y="67.9">100uF/6.3V</text>
<text x="200.5" y="66.5">C6</text>
<text x="219.2" y="72">R15</text>
<text x="219.2" y="67.6">R16</text>
<text x="219.2" y="70">33R</text>
<text x="227.8" y="69.5">JK4</text>
<text x="219.2" y="74.3">33R</text>
<text x="227.8" y="78.1">UART</text>
<text x="54" y="85.6">LED2</text>
<text x="62.7" y="89.2">R13</text>
<text x="82.8" y="89.2">R12</text>
<text x="89.9" y="85.6">LED1</text>
<text x="46.9" y="95.3">U1</text>
<text x="54.9" y="92.3">RED</text>
<text x="62.7" y="91.5">1K</text>
<text x="82.8" y="91.5">1K</text>
<text x="89.2" y="92.3">GREEN</text>
<text x="143.1" y="91">U2</text>
<text x="207.6" y="91">JP2</text>
<text x="227.8" y="91">JP6</text>
<text x="46.9" y="96.8">HT7039A-1</text>
<text x="69.2" y="100.1">510K</text>
<text x="69.9" y="97.8">R14</text>
<text x="82.8" y="99.7">2SC1623</text>
<text x="84.3" y="98.2">Q1</text>
<text x="201.2" y="98.6">220R</text>
<text x="201.9" y="96.4">R1</text>
<text x="207.6" y="98.2">P2</text>
<text x="207.6" y="101">JP3</text>
<text x="221.3" y="98.6">220R</text>
<text x="222" y="96.4">R5</text>
<text x="227.8" y="98.2">P7</text>
<text x="227.8" y="101">JP7</text>
<text x="117.1" y="105.2">D1</text>
<text x="201.9" y="106.4">R2</text>
<text x="222" y="106.4">R6</text>
<text x="117.1" y="109.8">SS14</text>
<text x="123" y="111">100uF/6.3V</text>
<text x="125.9" y="109.5">C1</text>
<text x="143.1" y="114">LINKIT-7697 BREAKBOARD</text>
<text x="201.2" y="108.7">220R</text>
<text x="207.6" y="108.2">P3</text>
<text x="207.6" y="111.1">JP4</text>
<text x="221.3" y="108.7">220R</text>
<text x="227.8" y="108.2">P8</text>
<text x="227.8" y="111.1">JP8</text>
<text x="201.2" y="118.7">220R</text>
<text x="201.9" y="116.4">R3</text>
<text x="207.6" y="118.3">P4</text>
<text x="221.3" y="118.7">220R</text>
<text x="222" y="116.4">R7</text>
<text x="227.8" y="118.3">P9</text>
<text x="207.6" y="121.2">JP5</text>
<text x="227.8" y="121.2">JP1</text>
<text x="45.5" y="131">106/10V</text>
<text x="46.9" y="129.6">C2</text>
<text x="52.7" y="131">104/50V</text>
<text x="54.1" y="129.6">C9</text>
<text x="64.2" y="126.9">U3</text>
<text x="201.2" y="128.7">220R</text>
<text x="201.9" y="126.4">R4</text>
<text x="207.6" y="128.3">P5</text>
<text x="207.6" y="131.2">JP10</text>
<text x="221.3" y="128.7">220R</text>
<text x="222" y="126.4">R8</text>
<text x="227.8" y="128.3">P11</text>
<text x="227.8" y="131.2">JP9</text>
<text x="46.9" y="136.8">C3</text>
<text x="54.1" y="136.8">C10</text>
<text x="201.9" y="136.5">R9</text>
<text x="222" y="136.5">R10</text>
<text x="45.5" y="138.2">106/10V</text>
<text x="52.7" y="138.2">104/50V</text>
<text x="64.2" y="139.8">PT5126A-HS</text>
<text x="81.4" y="139.8">JK2</text>
<text x="201.2" y="138.8">220R</text>
<text x="207.6" y="138.3">P15</text>
<text x="221.3" y="138.8">220R</text>
<text x="227.8" y="138.3">P16</text>
<text x="64.2" y="149.8">U4</text>
<text x="81.4" y="145.5">MotorA</text>
<text x="45.5" y="154">106/10V</text>
<text x="46.9" y="152.5">C4</text>
<text x="52.7" y="154">104/50V</text>
<text x="54.1" y="152.5">C11</text>
<text x="45.5" y="161.1">106/10V</text>
<text x="46.9" y="159.7">C5</text>
<text x="52.7" y="161.1">104/50V</text>
<text x="54.1" y="159.7">C12</text>
<text x="64.2" y="162.7">PT5126A-HS</text>
<text x="81.4" y="162.7">JK3</text>
<text x="81.4" y="168.4">MotorB</text>
<text x="199.8" y="177">Robot Shield for LinkIt 7697</text>
<text x="212" y="178.5">20171216</text>
<text x="224.9" y="174.2">DRAFTER</text>
<text x="224.9" y="175.6">DESIGNER</text>
<text x="224.9" y="177">CHECKED</text>
<text x="224.9" y="178.5">NAME</text>
<text x="232.1" y="174.2">George</text>
<text x="232.1" y="175.6">George</text>
<text x="232.1" y="177">--</text>
<text x="232.1" y="178.5">--</text>
<text x="239.9" y="174.2">20171216</text>
<text x="239.9" y="175.6">20171216</text>
<text x="239.9" y="177">--</text>
<text x="224.9" y="180.6">DWG NO.</text>
</g>
<g font-size="1.3" fill="#00f">
<text x="72.9" y="46.6">BAT</text>
<text x="126.9" y="47.3">5V</text>
<text x="82.1" y="50.9">5V</text>
<text x="123.6" y="58.8">P14</text>
<text x="180" y="64.5">5V</text>
<text x="208.1" y="68.8">UART0_TX</text>
<text x="208.1" y="73.1">UART0_RX</text>
<text x="96.1" y="90.3">5V</text>
<text x="130.6" y="94.6">UART0_RX</text>
<text x="166.3" y="93.2">3V3</text>
<text x="202.9" y="94.6">5V</text>
<text x="223" y="94.6">5V</text>
<text x="39.4" y="98.9">5V</text>
<text x="130.6" y="96.1">UART0_TX</text>
<text x="135.8" y="97.5">P2</text>
<text x="135.8" y="98.9">P3</text>
<text x="135.8" y="100.4">P4</text>
<text x="135.8" y="101.8">P5</text>
<text x="166.3" y="100.4">P10</text>
<text x="166.3" y="101.8">P11</text>
<text x="166.3" y="97.5">P8</text>
<text x="166.3" y="98.9">P9</text>
<text x="166.3" y="96.1">P7</text>
<text x="196" y="97.5">P2</text>
<text x="216.1" y="97.5">P7</text>
<text x="111.1" y="107.5">5V</text>
<text x="128.9" y="105.4">VCC</text>
<text x="134.9" y="106.1">3V3</text>
<text x="166.3" y="103.2">P12</text>
<text x="166.3" y="104.6">P13</text>
<text x="166.3" y="106.1">P14</text>
<text x="166.3" y="107.5">P15</text>
<text x="196" y="107.5">P3</text>
<text x="202.9" y="104.6">5V</text>
<text x="216.1" y="107.5">P8</text>
<text x="223" y="104.6">5V</text>
<text x="166.3" y="109">P16</text>
<text x="166.3" y="110.4">P17</text>
<text x="196" y="117.6">P4</text>
<text x="202.9" y="114.7">5V</text>
<text x="216.1" y="117.6">P9</text>
<text x="223" y="114.7">5V</text>
<text x="202.9" y="124.7">5V</text>
<text x="223" y="124.7">5V</text>
<text x="40.2" y="131.9">3V3</text>
<text x="81.7" y="131.9">P12</text>
<text x="196" y="127.6">P5</text>
<text x="215.4" y="127.6">P11</text>
<text x="40.8" y="134.7">5V</text>
<text x="81.7" y="134.7">P10</text>
<text x="195.3" y="137.6">P15</text>
<text x="202.9" y="134.7">5V</text>
<text x="215.4" y="137.6">P16</text>
<text x="223" y="134.7">5V</text>
<text x="40.2" y="154.8">3V3</text>
<text x="81.7" y="154.8">P13</text>
<text x="40.8" y="157.7">5V</text>
<text x="81.7" y="157.7">P17</text>
</g>
<g font-size="1.3" fill="#f00">
<text x="138.9" y="65.2">GND</text>
<text x="72.9" y="68.1">GND</text>
<text x="190.6" y="78.1">GND</text>
<text x="134.4" y="93.2">GND</text>
<text x="201.8" y="93.2">GND</text>
<text x="221.9" y="93.2">GND</text>
<text x="134.4" y="103.2">GND</text>
<text x="201.8" y="103.2">GND</text>
<text x="221.9" y="103.2">GND</text>
<text x="50" y="108.2">GND</text>
<text x="78.7" y="108.2">GND</text>
<text x="128.9" y="114">GND</text>
<text x="166.3" y="111.8">GND</text>
<text x="201.8" y="113.2">GND</text>
<text x="221.9" y="113.2">GND</text>
<text x="42.8" y="125.4">GND</text>
<text x="201.8" y="123.3">GND</text>
<text x="221.9" y="123.3">GND</text>
<text x="201.8" y="133.3">GND</text>
<text x="221.9" y="133.3">GND</text>
<text x="42.8" y="141.2">GND</text>
<text x="42.8" y="148.4">GND</text>
<text x="42.8" y="164.2">GND</text>
</g>
</svg>
